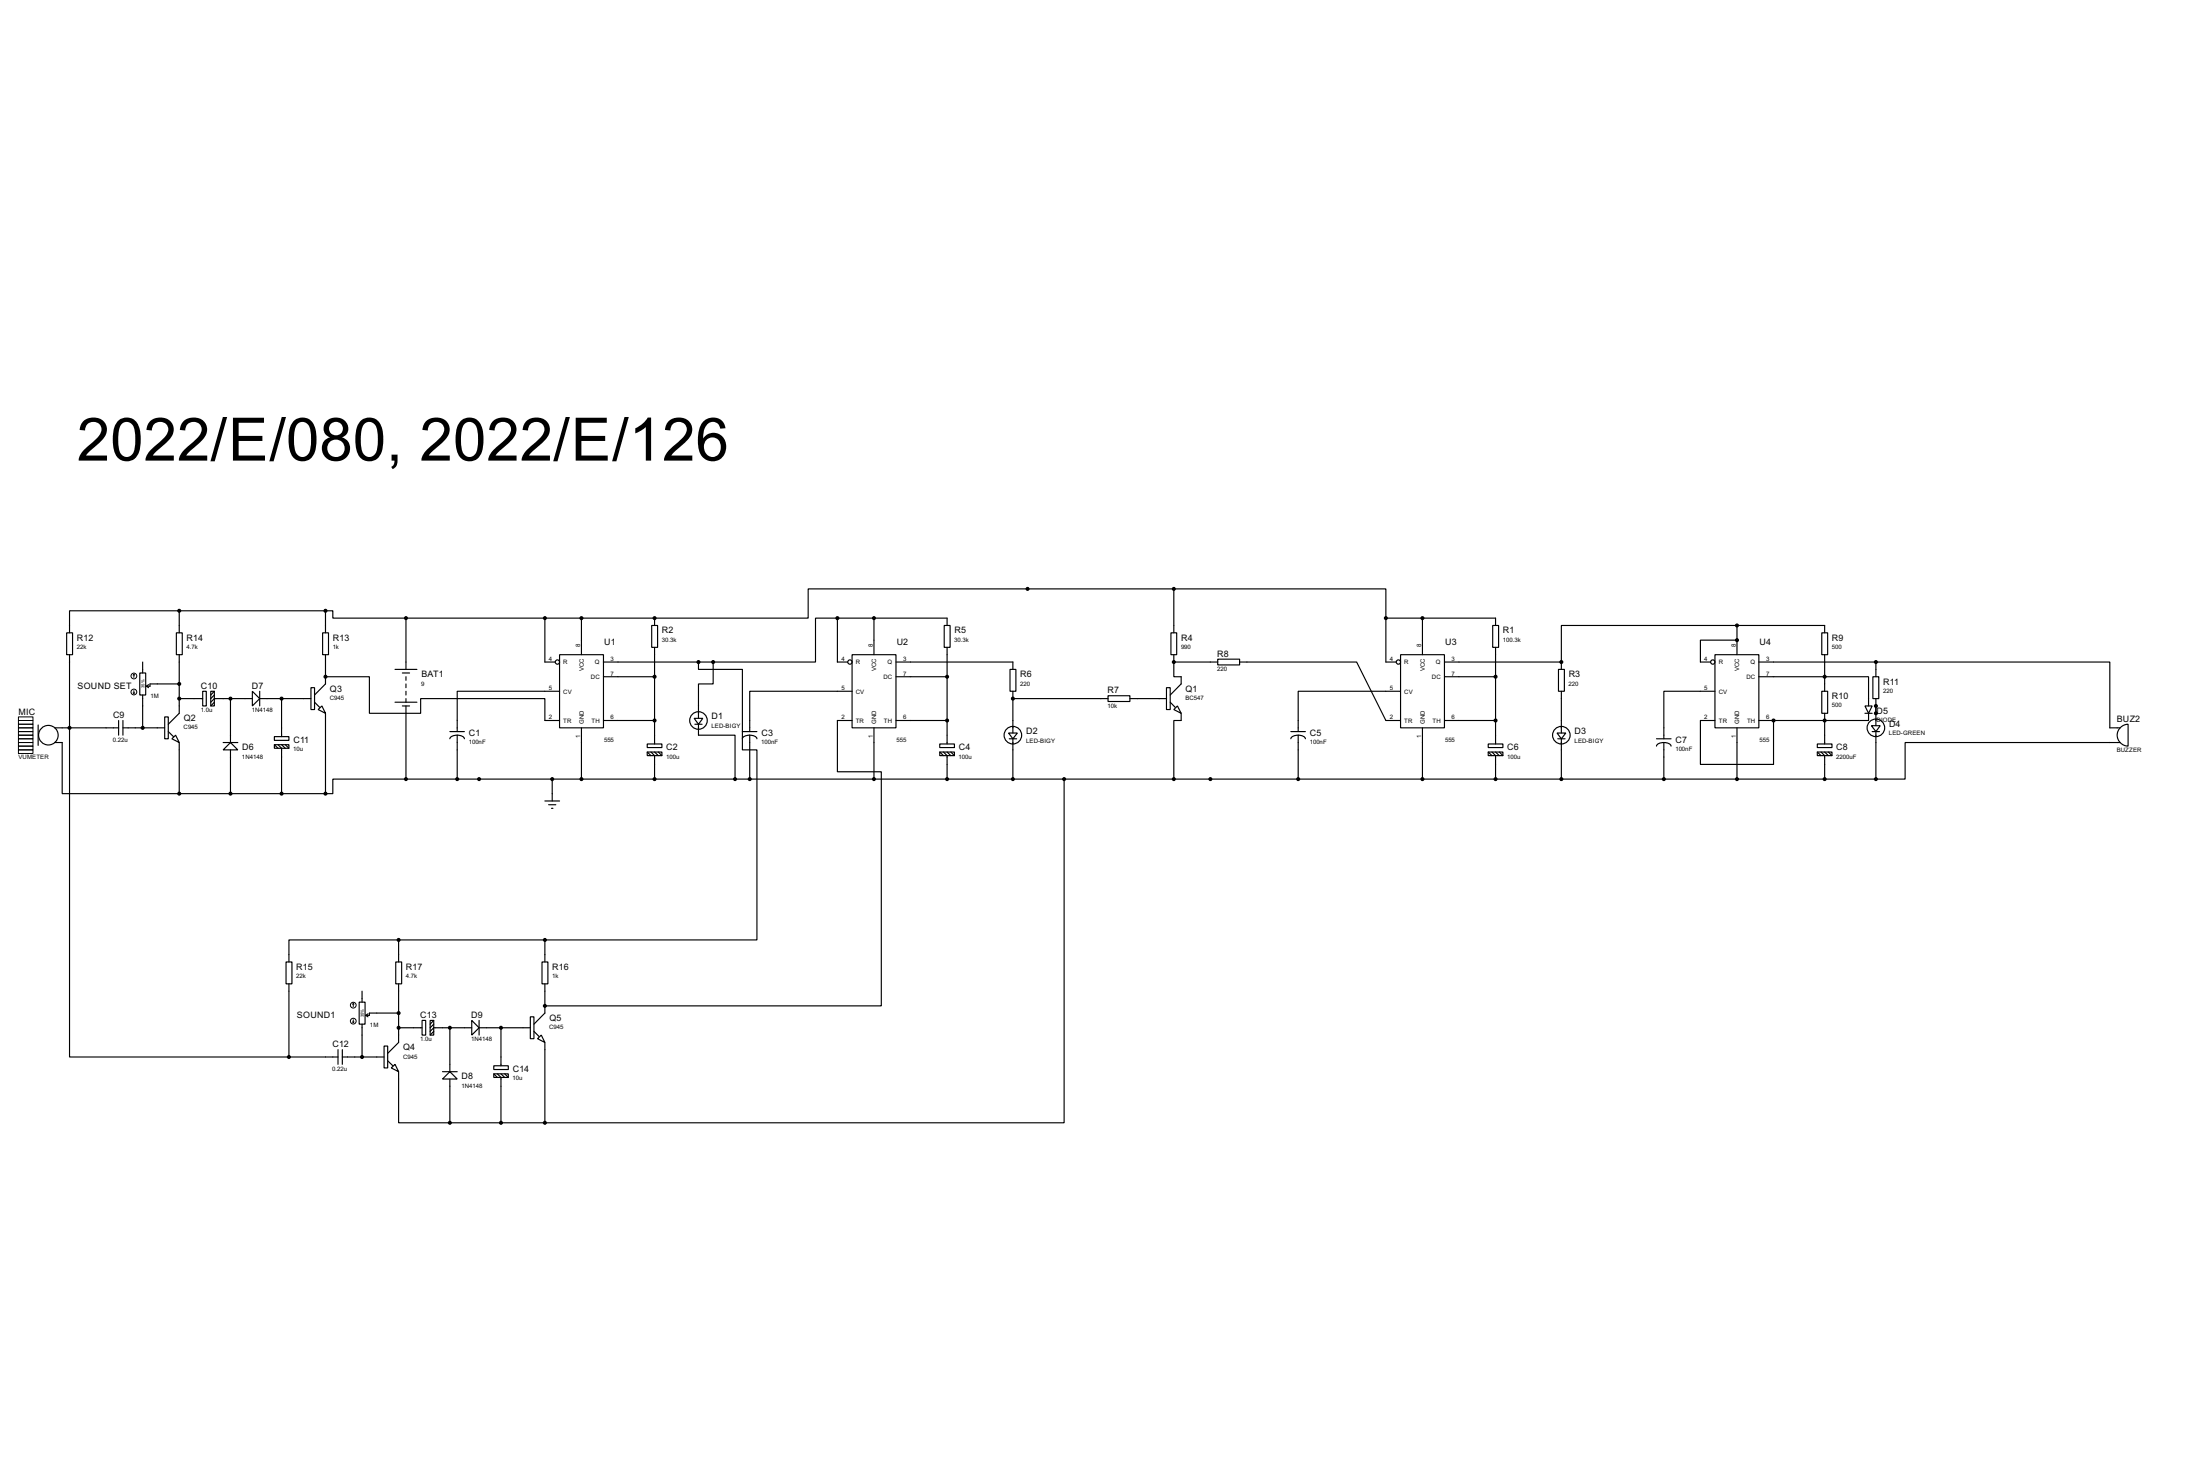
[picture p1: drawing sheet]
<svg xmlns="http://www.w3.org/2000/svg" width="764mm" height="510mm" viewBox="0 0 764 510" stroke-linecap="round" stroke-linejoin="round" font-family="sans-serif">
<g fill="none" stroke="#000" stroke-width=".4">
<path d="M23.2 219.8h2v7.6h-2zM61.3 219.8h2v7.6h-2zM62.3 212.1h-38.1v7.7M62.3 212.1v7.7M62.3 212.1h50.8M112.1 219.8h2v7.6h-2zM113.1 212.1h2.5v2.6h25.4M113.1 212.1v7.7M141 214.7h86.4M141 214.7v17.8M189.3 214.7v15.2h3.5M202 214.7v12.7"/>
<path d="M226.4 217.2h2v7.6h-2zM227.4 214.7v2.5M290.9 214.7h-7.6v15.2h-35.6M290.9 214.7h38.1v2.5M290.9 214.7v15.2h3.5M303.6 214.7v12.7M328 217.2h2v7.6h-2zM406.7 219.8h2v7.6h-2zM407.7 204.5h73.7v10.2M407.7 204.5h-127v10.2h-53.3M407.7 204.5v15.3M481.4 214.7h38.1v2.5"/>
<path d="M481.4 214.7v15.2h3.5M494.1 214.7v12.7M518.5 217.2h2v7.6h-2zM603.3 217.2h-61v12.7M603.3 217.2h30.5v2.6M603.3 217.2v10.2M632.8 219.8h2v7.6h-2zM24.2 227.4v139.7h76.2M48.6 233.7h2v7.7h-2zM49.6 229.9v3.8M50.9 238.3l.7 .5M51.6 237.8l-.7 .5"/>
<path d="M62.3 227.4v20.3l-3.8 3.8M62.3 237.5h-10.2v.8h-1.2M108 238.8h1.3v7.6h-1.3zM113.1 235h15.2v12.7h17.8v-5.1h43.2v7.6h5.1M113.1 227.4v10.1l-3.8 3.9M137.2 232.5h7.6M139.8 233.7h2.5M141 235v1.3M141 237.5v1.3M194.4 227.4h15.2v25.4h-15.2zM209.6 235h17.8M209.6 229.9h38.1"/>
<path d="M227.4 224.8v33.6M242.6 229.9v2.6h15.3v27.9h5v66h-73.6M247.7 229.9v7.6h-5.1v12M296 227.4h15.2v25.4h-15.2zM311.2 235h17.8M311.2 229.9h40.6v2.6M329 224.8v33.6M350.8 232.5h2.1v7.6h-2.1zM405.2 238.8h1.3v7.6h-1.3zM407.7 229.9v5.1h2.6v2.5l-3.8 3.9M407.7 229.9h15.3M407.7 227.4v2.5"/>
<path d="M423 228.9h7.6v2h-7.6zM430.6 229.9h40.6l10.2 20.3h5.1M486.5 227.4h15.2v25.4h-15.2zM501.7 235h17.8M501.7 229.9h40.6M519.5 224.8v33.6M541.3 232.5h2.1v7.6h-2.1zM542.3 229.9v2.6M595.7 227.4h15.2v25.4h-15.2zM603.3 222.3h-12.7v7.6h3.6M610.9 235h38.1v10.2M610.9 229.9h40.7"/>
<path d="M633.8 227.4v12.7M650.5 235h2.1v7.6h-2.1zM651.6 229.9h81.2v22.9h3.6M651.6 229.9v5.1M13.3 251.8v7.1M19.1 257.9h2.5v17.7h40.7M19.1 252.8h22.1M41.2 250.2v5.1M42.7 252.8h14.5M42.7 250.2v5.1M49.6 241.4v11.4M57.2 249h1.3v7.6h-1.3z"/>
<path d="M58.5 254.1l1.8 1.7M59.7 256.6l1.3-1.3 1.3 2.6zM62.3 242.6h8.1M62.3 257.9v17.7M70.4 240.1h1.3v5.1h-1.3zM73.2 240.1h1.3v5.1h-1.3zM74.5 240.1l-1.3 1.3M74.5 241.4l-1.3 1.2M74.5 243.9l-1.3 1.3M77.5 257.9h5.1M80.1 257.9l2.5 2.5h-5.1zM80.1 242.6v15.3"/>
<path d="M87.7 240.1l2.5 2.5-2.5 2.6zM87.7 242.6h-13.2l-1.3 1.3M90.2 242.6h17.8M90.2 240.1v5.1M95.3 255.8h5.1v1.3h-5.1zM95.3 258.6h5.1v1.3h-5.1zM95.3 258.6l1.3 1.3M96.6 258.6l1.2 1.3v15.7M97.8 242.6v13.2M97.8 258.6l1.3 1.3M99.1 258.6l1.3 1.3M109.3 243.9l1.8 1.8"/>
<path d="M110.5 246.4l1.3-1.2 1.3 2.5zM113.1 247.7v27.9M137.2 243.9h7.6M139.8 245.2h2.5M141 240.1v1.3M141 242.6v1.3M141 245.2v25.4M156.3 254.1h5M158.8 255.3l1.2 .2a1.46 1.46 0 0 1 1.3 1.1M158.8 255.3l-1.2 .2a1.47 1.47 0 0 0-1.3 1.1M158.8 255.3v15.3M194.4 240.1h-35.6v14"/>
<path d="M202 252.8v17.8M209.6 250.2h17.8M224.8 258.4h5.1v1.2h-5.1zM241.1 249.5h3l-1.5 2zM241.4 251.5h2.5M242.6 251.5v3.8h12.7v15.3M257.9 254.1h5M260.4 255.3l1.2 .2a1.46 1.46 0 0 1 1.3 1.1M260.4 255.3l-1.2 .2a1.47 1.47 0 0 0-1.3 1.1M260.4 255.3v15.3M296 240.1h-35.6v14M296 250.2h-5.1v17.8h15.2v81.3h-116.8"/>
<path d="M303.6 252.8v17.8M311.2 250.2h17.8M326.4 258.4h5.1v1.2h-5.1zM350.3 254.6h3.1l-1.6 2zM350.6 256.6h2.5M351.8 240.1v14.5M351.8 256.6v14M351.8 242.6h33.1M384.9 241.6h7.6v2h-7.6zM392.5 242.6h12.7M406.5 243.9l1.7 1.8M407.7 246.4l1.3-1.2 1.3 2.5z"/>
<path d="M410.3 247.7v2.5h-2.6v20.4M448.4 254.1h5M450.9 255.3l1.2 .2a1.46 1.46 0 0 1 1.3 1.1M450.9 255.3l-1.2 .2a1.47 1.47 0 0 0-1.3 1.1M450.9 255.3v15.3M486.5 240.1h-35.6v14M494.1 252.8v17.8M501.7 250.2h17.8M516.9 258.4h5.1v1.2h-5.1zM540.8 254.6h3.1l-1.6 2zM541.1 256.6h2.5M542.3 240.1v14.5"/>
<path d="M542.3 256.6v14M575.4 256.6h5M577.9 257.9l1.2 .1a1.46 1.46 0 0 1 1.3 1.1M577.9 257.9l-1.2 .1a1.47 1.47 0 0 0-1.3 1.1M577.9 257.9v12.7M595.7 240.1h-17.8v16.5M595.7 250.2h-5.1v15.3h25.4v-15.3M603.3 252.8v17.8M631.2 258.4h5.1v1.2h-5.1zM632.8 240.1h2v7.6h-2zM633.8 247.7v10.7M647.8 245.2h2.5l-1.3 2.5z"/>
<path d="M647.8 247.7h2.5M649 247.7v2.5h-38.1M650 252h3.1l-1.5 2.1zM650.3 254.1h2.5M651.6 242.6v9.4M651.6 254.1v16.5M736.4 257.9h-74.7v12.7h-10.1M736.5 252.6a3.8 3.8 0 0 1 2.7-1.1v7.6a3.8 3.8 0 0 1-3.5-2.3 3.8 3.8 0 0 1 .8-4.2zM62.3 275.6h50.8M80.1 260.4v15.2M141 270.6h-25.4v5h-2.5M141 270.6h510.6"/>
<path d="M189.3 278.2h5.1M190.6 279.5h2.5M191.8 270.6v7.6M224.8 261.2h5.1v1.2h-5.1zM224.8 261.2l1.3 1.2M226.1 261.2l1.3 1.2v8.2M227.4 261.2l1.3 1.2M228.7 261.2l1.2 1.2M326.4 261.2h5.1v1.2h-5.1zM326.4 261.2l1.3 1.2M327.7 261.2l1.3 1.2v8.2M329 261.2l1.3 1.2"/>
<path d="M330.3 261.2l1.2 1.2M369.6 270.6v119.3h-180.3M516.9 261.2h5.1v1.2h-5.1zM516.9 261.2l1.3 1.2M518.2 261.2l1.3 1.2v8.2M519.5 261.2l1.3 1.2M520.8 261.2l1.2 1.2M631.2 261.2h5.1v1.2h-5.1zM631.2 261.2l1.3 1.2M632.5 261.2l1.3 1.2v8.2M633.8 261.2l1.3 1.2M635.1 261.2l1.2 1.2"/>
<path d="M191.6 280.7h.5M99.4 334.1h2v7.6h-2zM137.5 334.1h2v7.6h-2zM138.5 326.4h-38.1v7.7M138.5 326.4v7.7M138.5 326.4h50.8M188.3 334.1h2v7.6h-2zM189.3 326.4v7.7M100.4 341.7v25.4M124.8 348h2v7.7h-2zM125.8 344.2v3.8M125.8 355.7v11.4"/>
<path d="M127.1 352.6l.7 .5M127.8 352.1l-.7 .5M138.5 356.9h8.1M138.5 341.7v20.3l-3.8 3.8M138.5 351.8h-10.2v.8h-1.2M146.6 354.4h1.3v5.1h-1.3zM149.4 354.4h1.3v5.1h-1.3zM150.7 354.4l-1.3 1.3M150.7 355.7l-1.3 1.2M150.7 358.2l-1.3 1.3M156.3 356.9v15.3M163.9 354.4l2.5 2.5-2.5 2.6z"/>
<path d="M163.9 356.9h-13.2l-1.3 1.3M166.4 356.9h17.8M166.4 354.4v5.1M174 356.9v13.2M184.2 353.1h1.3v7.6h-1.3zM185.5 358.2l1.8 1.8M189.3 341.7v10.1l-3.8 3.9M100.4 367.1h17M117.4 364.5v5.1M118.9 367.1h14.5M118.9 364.5v5.1M133.4 363.3h1.3v7.6h-1.3z"/>
<path d="M134.7 368.4l1.8 1.7M135.9 370.9l1.3-1.3 1.3 2.6zM138.5 372.2v17.7h17.8M153.7 372.2h5.1M156.3 372.2l2.5 2.5h-5.1zM156.3 374.7v15.2M171.5 370.1h5.1v1.3h-5.1zM171.5 372.9h5.1v1.3h-5.1zM171.5 372.9l1.3 1.3M172.8 372.9l1.2 1.3v15.7M174 372.9l1.3 1.3M175.3 372.9l1.3 1.3"/>
<path d="M186.7 360.7l1.3-1.2 1.3 2.5zM189.3 362v27.9M156.3 389.9h33"/>
<circle cx="193.6" cy="229.9" r=".75"/>
<circle cx="295.2" cy="229.9" r=".75"/>
<circle cx="485.7" cy="229.9" r=".75"/>
<circle cx="594.9" cy="229.9" r=".75"/>
<circle cx="16.8" cy="255.3" r="3.4"/>
<circle cx="242.6" cy="250.2" r="3.1"/>
<circle cx="351.8" cy="255.3" r="3.1"/>
<circle cx="542.3" cy="255.3" r="3.1"/>
<circle cx="651.5" cy="252.8" r="3.1"/>
</g>
<g fill="#000">
<circle cx="227.4" cy="214.7" r=".2"/>
<circle cx="113.1" cy="235" r=".2"/>
<circle cx="407.7" cy="229.9" r=".2"/>
<circle cx="542.3" cy="229.9" r=".2"/>
<circle cx="603.3" cy="222.3" r=".2"/>
<circle cx="351.8" cy="242.6" r=".2"/>
<circle cx="616" cy="250.2" r=".2"/>
<circle cx="633.8" cy="250.2" r=".2"/>
<circle cx="651.6" cy="247.7" r=".2"/>
<circle cx="651.6" cy="245.2" r=".2"/>
<circle cx="189.3" cy="349.3" r=".2"/>
</g>
<g fill="#000" stroke="#000" stroke-width=".4">
<circle cx="62.2" cy="212.1" r=".5"/>
<circle cx="113" cy="212.1" r=".5"/>
<circle cx="141" cy="214.7" r=".5"/>
<circle cx="189.2" cy="214.7" r=".5"/>
<circle cx="201.9" cy="214.7" r=".5"/>
<circle cx="227.3" cy="214.7" r=".5"/>
<circle cx="290.8" cy="214.7" r=".5"/>
<circle cx="303.5" cy="214.7" r=".5"/>
<circle cx="356.9" cy="204.5" r=".5"/>
<circle cx="407.7" cy="204.5" r=".5"/>
<circle cx="481.3" cy="214.7" r=".5"/>
<circle cx="494" cy="214.7" r=".5"/>
<circle cx="603.3" cy="217.2" r=".5"/>
<circle cx="62.2" cy="237.5" r=".5"/>
<circle cx="113" cy="235" r=".5"/>
<circle cx="227.3" cy="235" r=".5"/>
<circle cx="242.6" cy="229.9" r=".5"/>
<circle cx="247.7" cy="229.9" r=".5"/>
<circle cx="328.9" cy="235" r=".5"/>
<circle cx="407.7" cy="229.9" r=".5"/>
<circle cx="519.4" cy="235" r=".5"/>
<circle cx="542.3" cy="229.9" r=".5"/>
<circle cx="603.3" cy="222.3" r=".5"/>
<circle cx="633.7" cy="235" r=".5"/>
<circle cx="651.5" cy="229.9" r=".5"/>
<circle cx="24.1" cy="252.8" r=".5"/>
<circle cx="49.5" cy="252.8" r=".5"/>
<circle cx="62.2" cy="242.6" r=".5"/>
<circle cx="80" cy="242.6" r=".5"/>
<circle cx="97.8" cy="242.6" r=".5"/>
<circle cx="227.3" cy="250.2" r=".5"/>
<circle cx="328.9" cy="250.2" r=".5"/>
<circle cx="351.8" cy="242.6" r=".5"/>
<circle cx="519.4" cy="250.2" r=".5"/>
<circle cx="616" cy="250.2" r=".5"/>
<circle cx="633.7" cy="250.2" r=".5"/>
<circle cx="651.5" cy="247.7" r=".5"/>
<circle cx="651.5" cy="245.2" r=".5"/>
<circle cx="62.2" cy="275.6" r=".5"/>
<circle cx="80" cy="275.6" r=".5"/>
<circle cx="97.8" cy="275.6" r=".5"/>
<circle cx="113" cy="275.6" r=".5"/>
<circle cx="141" cy="270.6" r=".5"/>
<circle cx="158.8" cy="270.6" r=".5"/>
<circle cx="166.4" cy="270.6" r=".5"/>
<circle cx="191.8" cy="270.6" r=".5"/>
<circle cx="201.9" cy="270.6" r=".5"/>
<circle cx="227.3" cy="270.6" r=".5"/>
<circle cx="255.3" cy="270.6" r=".5"/>
<circle cx="260.4" cy="270.6" r=".5"/>
<circle cx="303.5" cy="270.6" r=".5"/>
<circle cx="328.9" cy="270.6" r=".5"/>
<circle cx="351.8" cy="270.6" r=".5"/>
<circle cx="369.6" cy="270.6" r=".5"/>
<circle cx="407.7" cy="270.6" r=".5"/>
<circle cx="420.4" cy="270.6" r=".5"/>
<circle cx="450.9" cy="270.6" r=".5"/>
<circle cx="494" cy="270.6" r=".5"/>
<circle cx="519.4" cy="270.6" r=".5"/>
<circle cx="542.3" cy="270.6" r=".5"/>
<circle cx="577.9" cy="270.6" r=".5"/>
<circle cx="603.3" cy="270.6" r=".5"/>
<circle cx="633.7" cy="270.6" r=".5"/>
<circle cx="651.5" cy="270.6" r=".5"/>
<circle cx="138.4" cy="326.4" r=".5"/>
<circle cx="189.2" cy="326.4" r=".5"/>
<circle cx="138.4" cy="356.9" r=".5"/>
<circle cx="138.4" cy="351.8" r=".5"/>
<circle cx="156.2" cy="356.9" r=".5"/>
<circle cx="174" cy="356.9" r=".5"/>
<circle cx="189.2" cy="349.3" r=".5"/>
<circle cx="100.3" cy="367.1" r=".5"/>
<circle cx="125.7" cy="367.1" r=".5"/>
<circle cx="156.2" cy="389.9" r=".5"/>
<circle cx="174" cy="389.9" r=".5"/>
<circle cx="189.2" cy="389.9" r=".5"/>
</g>
<g fill="none" stroke="#000" stroke-width=".35">
<path d="M46.5 234.2l-.2 .3M46.5 234.2l.3 .3M46.5 234.2v1.1M46.5 239.8v1M6.4 249h5.1v1.2h-5.1zM6.4 250.2h5.1v1.3h-5.1zM6.4 251.5h5.1v1.3h-5.1zM6.4 252.8h5.1v1.3h-5.1zM6.4 255.3h5.1v1.3h-5.1zM6.4 256.6h5.1v1.3h-5.1zM6.4 257.9h5.1v1.2h-5.1zM6.4 259.1h5.1v1.3h-5.1z"/>
<path d="M6.4 254.1h5.1v1.2h-5.1zM46.3 240.6l.2 .2M46.8 240.6l-.3 .2M6.4 260.4h5.1v1.3h-5.1zM122.5 354.9l.2 .2M122.7 348.5l-.2 .3M122.7 348.5l.3 .3M122.7 348.5v1.1M122.7 354.1v1M123 354.9l-.3 .2"/>
<circle cx="46.5" cy="234.8" r="1"/>
<circle cx="46.5" cy="240.3" r="1"/>
<circle cx="122.7" cy="349.1" r="1"/>
<circle cx="122.7" cy="354.6" r="1"/>
</g>
<text font-size="23.3" x="26.7" y="160">2022/E/080, 2022/E/126</text>
<g font-size="3.5">
<text x="229.9" y="219.9">R2</text>
<text x="331.5" y="219.9">R5</text>
<text x="522" y="219.9">R1</text>
<text x="26.7" y="222.5">R12</text>
<text x="64.8" y="222.5">R14</text>
<text x="115.6" y="222.5">R13</text>
<text x="209.9" y="224">U1</text>
<text x="311.5" y="224">U2</text>
<text x="410.3" y="222.5">R4</text>
<text x="502" y="224">U3</text>
<text x="611.2" y="224">U4</text>
<text x="636.3" y="222.5">R9</text>
<text x="422.8" y="228.1">R8</text>
<text x="27" y="239.3">SOUND SET</text>
<text x="69.8" y="239.3">C10</text>
<text x="87.5" y="239.3">D7</text>
<text x="146.4" y="235.2">BAT1</text>
<text x="354.4" y="235.2">R6</text>
<text x="544.9" y="235.2">R3</text>
<text x="654.1" y="237.7">R11</text>
<text x="114.6" y="240.2">Q3</text>
<text x="384.7" y="240.8">R7</text>
<text x="411.8" y="240.2">Q1</text>
<text x="636.3" y="242.8">R10</text>
<text x="6.4" y="248.4">MIC</text>
<text x="39.3" y="249.4">C9</text>
<text x="63.8" y="250.4">Q2</text>
<text x="247.2" y="249.9">D1</text>
<text x="651.8" y="247.9">D5</text>
<text x="735.2" y="250.7">BUZ2</text>
<text x="162.9" y="255.5">C1</text>
<text x="264.5" y="255.5">C3</text>
<text x="356.4" y="255">D2</text>
<text x="455" y="255.5">C5</text>
<text x="546.9" y="255">D3</text>
<text x="656.1" y="252.4">D4</text>
<text x="84.1" y="260.6">D6</text>
<text x="101.9" y="258">C11</text>
<text x="231.4" y="260.6">C2</text>
<text x="333" y="260.6">C4</text>
<text x="523.5" y="260.6">C6</text>
<text x="582" y="258">C7</text>
<text x="637.8" y="260.6">C8</text>
<text x="102.9" y="336.8">R15</text>
<text x="141" y="336.8">R17</text>
<text x="191.8" y="336.8">R16</text>
<text x="103.2" y="353.6">SOUND1</text>
<text x="146" y="353.6">C13</text>
<text x="163.7" y="353.6">D9</text>
<text x="190.8" y="354.5">Q5</text>
<text x="115.5" y="363.7">C12</text>
<text x="140" y="364.7">Q4</text>
<text x="160.3" y="374.9">D8</text>
<text x="178.1" y="372.3">C14</text>
</g>
<g font-size="2.4">
<text x="26.7" y="225.4">22k</text>
<text x="64.8" y="225.4">4.7k</text>
<text x="115.6" y="225.4">1k</text>
<text x="201.6" y="224.8" transform="rotate(-90 201.6 224.8)">8</text>
<text x="229.9" y="222.8">30.3k</text>
<text x="303.2" y="224.8" transform="rotate(-90 303.2 224.8)">8</text>
<text x="331.5" y="222.8">30.3k</text>
<text x="410.2" y="225.4">990</text>
<text x="493.7" y="224.8" transform="rotate(-90 493.7 224.8)">8</text>
<text x="522" y="222.8">100.3k</text>
<text x="602.9" y="224.8" transform="rotate(-90 602.9 224.8)">8</text>
<text x="636.3" y="225.4">500</text>
<text x="190.7" y="229.5">4</text>
<text x="195.6" y="230.7">R</text>
<text x="202.8" y="233.2" transform="rotate(-90 202.8 233.2)">VCC</text>
<text x="206.6" y="230.7">Q</text>
<text x="212.1" y="229.5">3</text>
<text x="292.3" y="229.5">4</text>
<text x="297.2" y="230.7">R</text>
<text x="304.4" y="233.2" transform="rotate(-90 304.4 233.2)">VCC</text>
<text x="308.2" y="230.7">Q</text>
<text x="313.7" y="229.5">3</text>
<text x="422.8" y="233.1">220</text>
<text x="482.8" y="229.5">4</text>
<text x="487.7" y="230.7">R</text>
<text x="494.9" y="233.2" transform="rotate(-90 494.9 233.2)">VCC</text>
<text x="498.7" y="230.7">Q</text>
<text x="504.2" y="229.5">3</text>
<text x="592" y="229.5">4</text>
<text x="597" y="230.7">R</text>
<text x="604.1" y="233.2" transform="rotate(-90 604.1 233.2)">VCC</text>
<text x="608" y="230.7">Q</text>
<text x="613.5" y="229.5">3</text>
<text x="146.3" y="238.1">9</text>
<text x="190.7" y="239.7">5</text>
<text x="205.2" y="235.8">DC</text>
<text x="212.1" y="234.6">7</text>
<text x="292.3" y="239.7">5</text>
<text x="306.8" y="235.8">DC</text>
<text x="313.7" y="234.6">7</text>
<text x="354.3" y="238.1">220</text>
<text x="482.8" y="239.7">5</text>
<text x="497.3" y="235.8">DC</text>
<text x="504.2" y="234.6">7</text>
<text x="544.8" y="238.1">220</text>
<text x="592" y="239.7">5</text>
<text x="606.6" y="235.8">DC</text>
<text x="613.5" y="234.6">7</text>
<text x="52.3" y="242.3">1M</text>
<text x="114.6" y="243.2">C945</text>
<text x="195.6" y="240.9">CV</text>
<text x="297.2" y="240.9">CV</text>
<text x="384.7" y="245.8">10k</text>
<text x="411.7" y="243.2">BC547</text>
<text x="487.7" y="240.9">CV</text>
<text x="597" y="240.9">CV</text>
<text x="636.3" y="245.7">500</text>
<text x="654.1" y="240.6">220</text>
<text x="69.7" y="247.4">1.0u</text>
<text x="87.5" y="247.4">1N4148</text>
<text x="190.7" y="249.8">2</text>
<text x="195.6" y="251">TR</text>
<text x="202.8" y="251.5" transform="rotate(-90 202.8 251.5)">GND</text>
<text x="205.4" y="251">TH</text>
<text x="212.1" y="249.8">6</text>
<text x="292.3" y="249.8">2</text>
<text x="297.2" y="251">TR</text>
<text x="304.4" y="251.5" transform="rotate(-90 304.4 251.5)">GND</text>
<text x="307" y="251">TH</text>
<text x="313.7" y="249.8">6</text>
<text x="482.8" y="249.8">2</text>
<text x="487.7" y="251">TR</text>
<text x="494.8" y="251.5" transform="rotate(-90 494.8 251.5)">GND</text>
<text x="497.5" y="251">TH</text>
<text x="504.2" y="249.8">6</text>
<text x="592" y="249.8">2</text>
<text x="597" y="251">TR</text>
<text x="604.1" y="251.5" transform="rotate(-90 604.1 251.5)">GND</text>
<text x="606.8" y="251">TH</text>
<text x="613.5" y="249.8">6</text>
<text x="651.8" y="250.8">DIODE</text>
<text x="39.2" y="257.5">0.22u</text>
<text x="63.8" y="253.3">C945</text>
<text x="201.6" y="256.5" transform="rotate(-90 201.6 256.5)">1</text>
<text x="209.8" y="257.5">555</text>
<text x="247.1" y="252.8">LED-BIGY</text>
<text x="303.2" y="256.5" transform="rotate(-90 303.2 256.5)">1</text>
<text x="311.4" y="257.5">555</text>
<text x="356.4" y="257.9">LED-BIGY</text>
<text x="493.7" y="256.5" transform="rotate(-90 493.7 256.5)">1</text>
<text x="501.9" y="257.5">555</text>
<text x="546.9" y="257.9">LED-BIGY</text>
<text x="602.9" y="256.5" transform="rotate(-90 602.9 256.5)">1</text>
<text x="611.1" y="257.5">555</text>
<text x="656.1" y="255.3">LED-GREEN</text>
<text x="6.4" y="263.7">VUMETER</text>
<text x="84.1" y="263.5">1N4148</text>
<text x="101.9" y="260.9">10u</text>
<text x="162.8" y="258.4">100nF</text>
<text x="231.4" y="263.5">100u</text>
<text x="264.4" y="258.4">100nF</text>
<text x="333" y="263.5">100u</text>
<text x="454.9" y="258.4">100nF</text>
<text x="523.5" y="263.5">100u</text>
<text x="581.9" y="260.9">100nF</text>
<text x="637.8" y="263.5">2200uF</text>
<text x="735.2" y="261.3">BUZZER</text>
<text x="102.9" y="339.7">22k</text>
<text x="141" y="339.7">4.7k</text>
<text x="191.8" y="339.7">1k</text>
<text x="128.5" y="356.6">1M</text>
<text x="190.8" y="357.5">C945</text>
<text x="145.9" y="361.7">1.0u</text>
<text x="163.7" y="361.7">1N4148</text>
<text x="115.4" y="371.8">0.22u</text>
<text x="140" y="367.6">C945</text>
<text x="160.3" y="377.8">1N4148</text>
<text x="178.1" y="375.2">10u</text>
</g>
<g font-size="1.7">
<text x="50.1" y="239" transform="rotate(-90 50.1 239)">35%</text>
<text x="126.3" y="353.3" transform="rotate(-90 126.3 353.3)">35%</text>
</g>
</svg>
